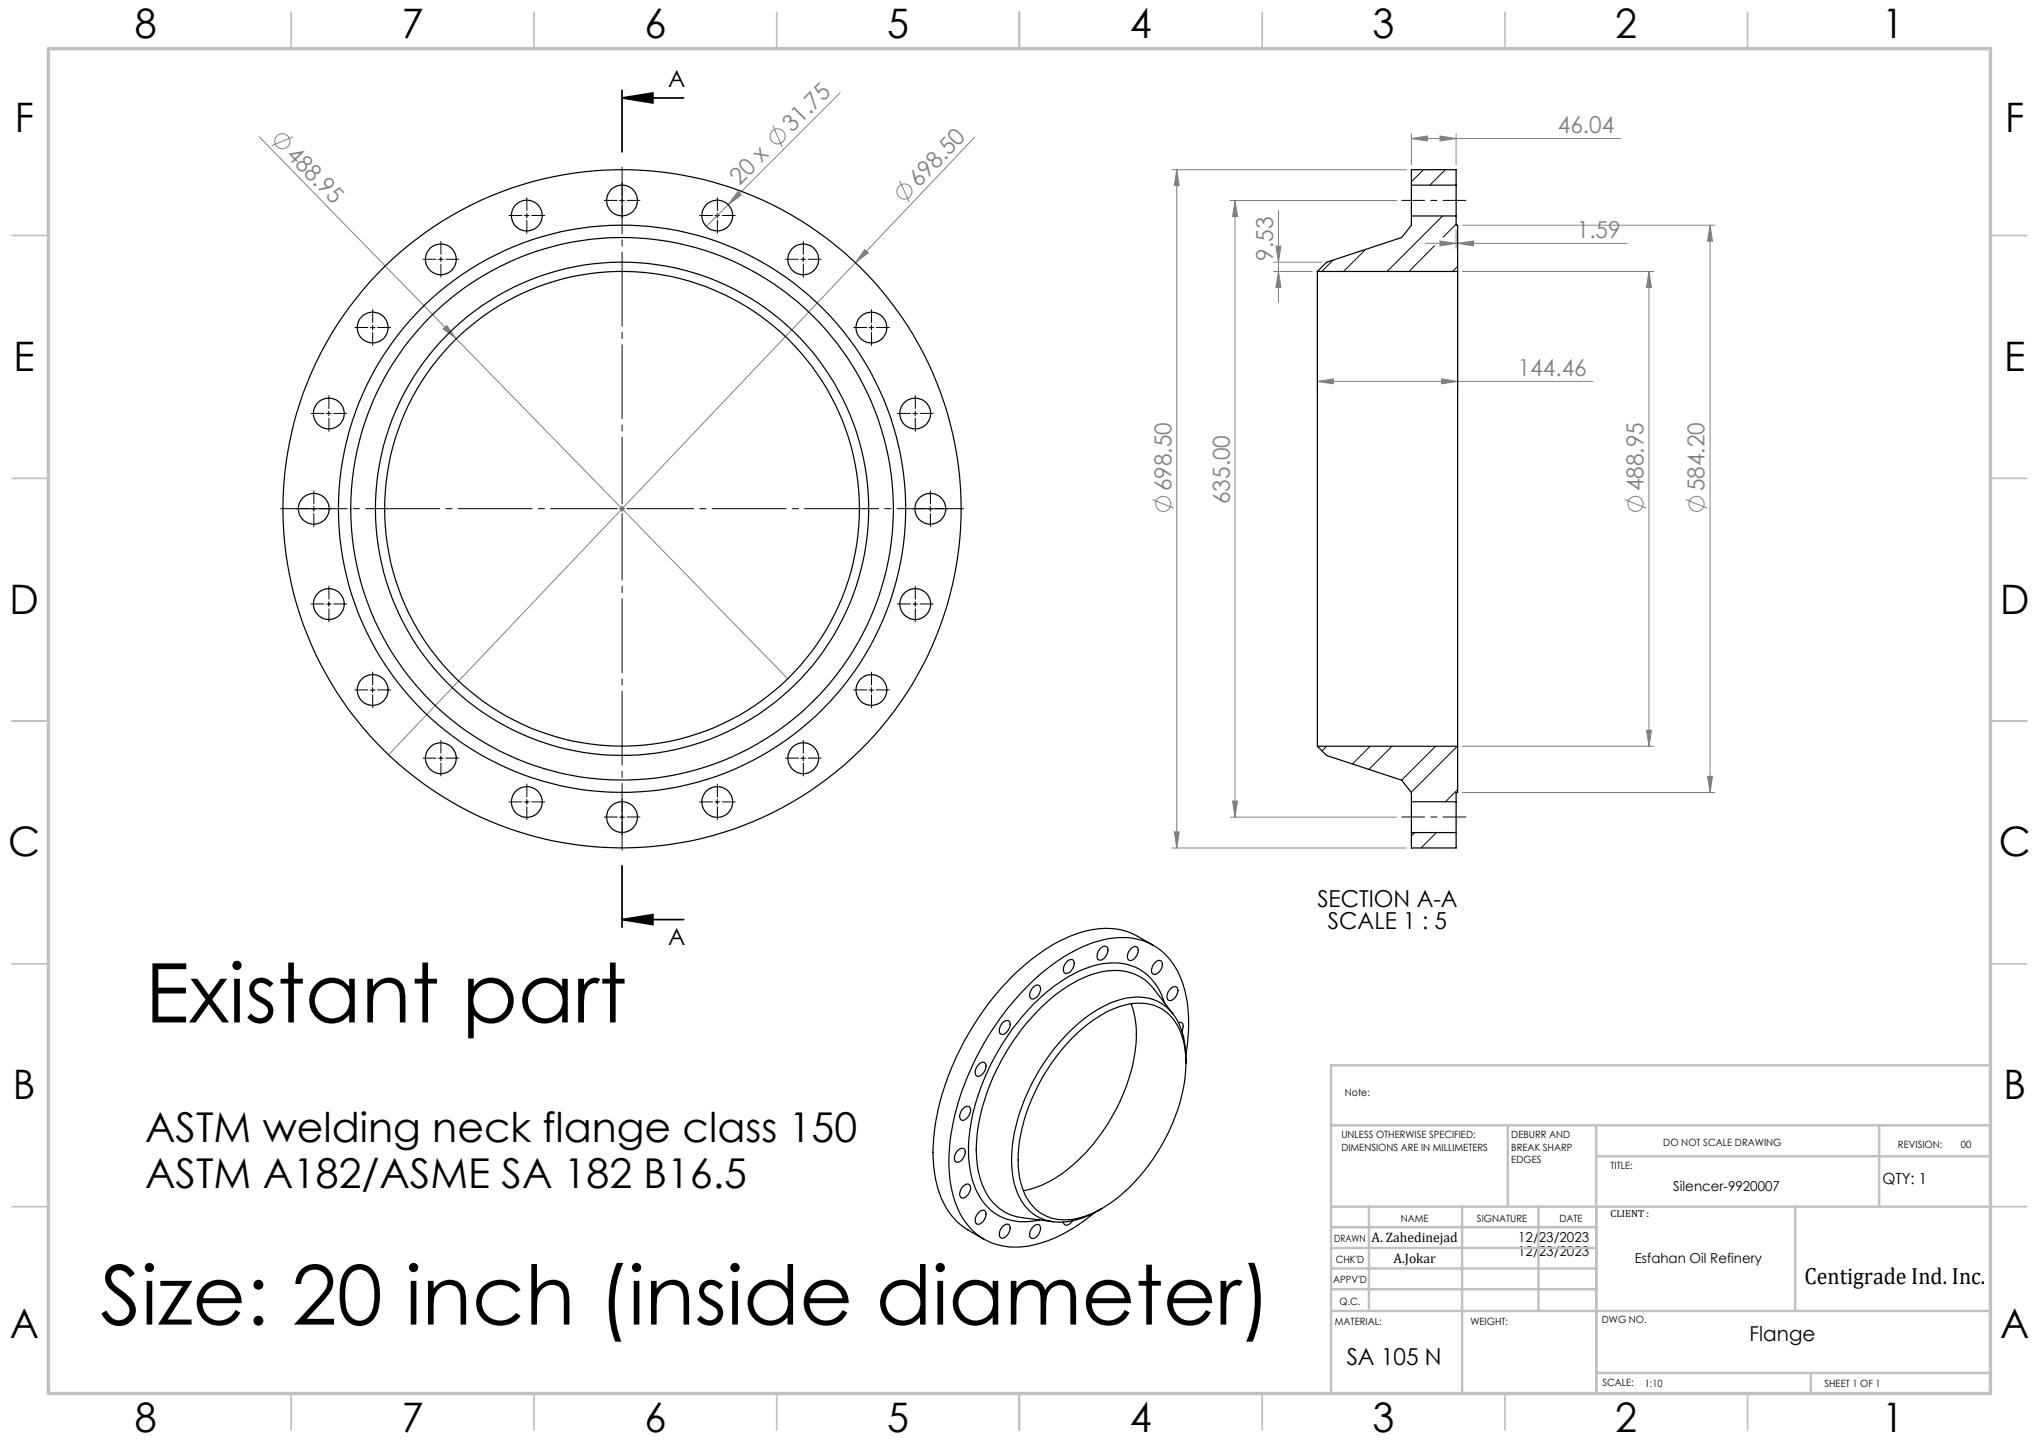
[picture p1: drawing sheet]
<svg xmlns="http://www.w3.org/2000/svg" width="420mm" height="297mm" viewBox="0 0 420 297" stroke-linecap="round" stroke-linejoin="round" font-family="sans-serif">
<g fill="none" stroke="#808080" stroke-width=".21">
<path d="M173.1 19.1l-23.1 23.1M53.4 28.1l40.6 41.7M60.4 28.2l-4.4 1.8M152 39.5l.7 .7-2.7 2zM159.2 25.9l1.9 4.4M185.3 37.3l2 4.3M200.8 28.3l-24.6 25.8M241.4 35h48.3M242.4 35l.5 3.2h-1zM242.4 35v139.7M290.7 28.5l3.3-.5v1zM290.7 27.5v6.4"/>
<path d="M290.7 28.5h43.1M296.6 28l3.3 .5-3.3 .5zM299.9 27.5v6.4M150 42.2l-4.5 4.4M176.2 54.1l-96.2 101.4M178.1 51.4l.8 .7-2.7 2zM253.4 41.3h34.3M254.4 41.3l.5 3.3h-1zM254.4 41.3v127M262.3 55.9h8M262.3 54h9.9M262.8 50.7h1l-.5 3.3z"/>
<path d="M263.3 55.9l.5 3.3h-1zM263.3 43.4v18.9M271.4 56.9v22.6M293.6 50.1h41.5M296.6 49.6l3.3 .5-3.3 .6zM299.9 47.4v3.7M300.2 50.1l3.3-.5v1.1zM300.2 56.9v22.6M301.2 55.9h39.5M301.2 46.4h52M339.7 55.9l.5 3.3h-1zM339.7 55.9v97.8"/>
<path d="M352.2 46.4l.5 3.3h-1zM352.2 46.4v116.8M91.3 67.8l.7-.7 2 2.7zM94 69.8l68.3 70M271.4 78.6l3.2-.6v1.1zM271.4 78.6h56.7M296.9 78l3.3 .6-3.3 .5zM237.4 102.9l4.4 1.8M334.7 102.9l4.4 1.8M347.2 102.9l4.5 1.8M301.2 153.7h39.5M339.2 150.4h1l-.5 3.3z"/>
<path d="M351.7 159.9h1l-.5 3.3zM241.4 174.7h48.3M241.9 171.3h1l-.5 3.4zM253.4 168.3h34.3M253.9 165h1l-.5 3.3zM301.2 163.2h52"/>
<circle cx="58.2" cy="29.1" r="1.56"/>
<circle cx="160.2" cy="28.1" r="1.56"/>
<circle cx="186.3" cy="39.5" r="1.56"/>
<circle cx="239.6" cy="103.8" r="1.56"/>
<circle cx="336.9" cy="103.8" r="1.55"/>
<circle cx="349.5" cy="103.8" r="1.55"/>
</g>
<path d="M128.1 18.6v12.7M128.1 20.2l6.4-1v2zM128.1 20.2h12.7M128.1 178.3v12.7M128.1 189.4l6.4-1v2zM128.1 189.4h12.7" fill="none" stroke="#000" stroke-width=".35"/>
<path d="M127.1 104.8h-69.3M128.1 103.8v-69.4M128.1 105.8v69.3M129.1 104.8h69.4" fill="none" stroke="#000" stroke-width=".21" stroke-dasharray="15.2 1.3 1.3 1.3" stroke-dashoffset="1.5"/>
<g fill="none" stroke="#000" stroke-width=".21" stroke-dasharray="15.2 1.3 1.3 1.3">
<path d="M89.8 53.4h-2.7M90.8 52.4v-2.7M90.8 54.4v2.7M91.8 53.4h2.7M107.5 44.4h-2.7M108.5 43.4v-2.7M108.5 45.4v2.7M109.5 44.4h2.7M127.1 41.3h-2.6M128.1 40.3v-2.7M128.1 42.3v2.6M129.1 41.3h2.7"/>
<path d="M146.8 44.4h-2.7M147.8 43.4v-2.7M147.8 45.4v2.7M148.8 44.4h2.6M164.5 53.4h-2.7M165.5 52.4v-2.7M165.5 54.4v2.7M166.5 53.4h2.6M75.8 67.4h-2.7M76.8 66.4v-2.6M76.8 68.4v2.7M77.8 67.4h2.6"/>
<path d="M178.5 67.4h-2.7M179.5 66.4v-2.6M179.5 68.4v2.7M180.5 67.4h2.7M66.8 85.2h-2.7M67.8 84.2v-2.7M67.8 86.2v2.6M68.8 85.2h2.6M187.5 85.2h-2.6M188.5 84.2v-2.7M188.5 86.2v2.6M189.5 85.2h2.7"/>
<path d="M63.6 104.8h-2.6M64.6 103.8v-2.7M64.6 105.8v2.6M65.6 104.8h2.7M190.6 104.8h-2.6M191.6 103.8v-2.7M191.6 105.8v2.6M192.6 104.8h2.7M66.8 124.4h-2.7M67.8 123.4v-2.7M67.8 125.4v2.7M68.8 124.4h2.6"/>
<path d="M187.5 124.4h-2.6M188.5 123.4v-2.7M188.5 125.4v2.7M189.5 124.4h2.7M75.8 142.1h-2.7M76.8 141.1v-2.7M76.8 143.1v2.7M77.8 142.1h2.6M89.8 156.1h-2.7M90.8 155.1v-2.6M90.8 157.1v2.7M91.8 156.1h2.7"/>
<path d="M164.5 156.1h-2.7M165.5 155.1v-2.6M165.5 157.1v2.7M166.5 156.1h2.6M178.5 142.1h-2.7M179.5 141.1v-2.7M179.5 143.1v2.7M180.5 142.1h2.7M107.5 165.2h-2.7M108.5 164.2v-2.7M108.5 166.2v2.6M109.5 165.2h2.7"/>
<path d="M127.1 168.3h-2.6M128.1 167.3v-2.7M128.1 169.3v2.6M129.1 168.3h2.7M146.8 165.2h-2.7M147.8 164.2v-2.7M147.8 166.2v2.6M148.8 165.2h2.6"/>
</g>
<path d="M288.7 41.3h13.2M301.9 168.3h-13.2" fill="none" stroke="#000" stroke-width=".21" stroke-dasharray="15.2 1.3 1.3 1.3" stroke-dashoffset="10.5"/>
<g fill="none" stroke="#000" stroke-width=".21">
<path d="M90.3 53.4h1M90.8 52.9v1M108 44.4h1M108.5 43.9v1M127.6 41.3h1M128.1 40.8v1M147.2 44.4h1M147.7 43.9v1M165 53.4h.9M165.5 52.9v1M76.3 67.5h1M76.8 67v1"/>
<path d="M179 67.5h1M179.5 67v1M67.2 85.2h1M67.7 84.7v1M188 85.2h1M188.5 84.7v1M64.1 104.8h1M64.6 104.3v1M127.6 104.8h1M128.1 104.3v1M191.1 104.8h1M191.6 104.3v1"/>
<path d="M67.2 124.4h1M67.7 123.9v1M188 124.4h1M188.5 123.9v1M76.3 142.1h1M76.8 141.6v1M90.3 156.2h1M90.8 155.7v1M165 156.2h.9M165.5 155.7v1M179 142.1h1M179.5 141.6v1"/>
<path d="M108 165.2h1M108.5 164.7v1M127.6 168.3h1M128.1 167.8v1M147.2 165.2h1M147.7 164.7v1"/>
</g>
<g fill="none" stroke="#c0c0c0" stroke-width=".35">
<path d="M60 2.5v7.5M110 2.5v7.5M160 2.5v7.5M210 2.5v7.5M260 2.5v7.5M310 2.5v7.5M360 2.5v7.5M2.5 48.5h7.5M410 48.5h7.5M2.5 98.5h7.5M410 98.5h7.5M2.5 148.5h7.5"/>
<path d="M410 148.5h7.5M2.5 198.5h7.5M410 198.5h7.5M2.5 248.5h7.5M410 248.5h7.5M60 287v7.5M110 287v7.5M160 287v7.5M210 287v7.5M260 287v7.5M310 287v7.5M360 287v7.5"/>
</g>
<g fill="none" stroke="#c0c0c0" stroke-width=".5">
<path d="M410 219.4h-135.8v67.4M274.2 231.8h135.8M310.6 231.8v16.7M328.8 231.8v55.2M328.8 238.2h81.2M387.1 231.8v16.7M274.2 248.5h135.8M274.2 257h54.6M274.2 252.8h54.6M282 248.5v21.5M301.2 248.5v38.3M316.9 248.5v21.5"/>
<path d="M369.8 248.5v21.5M274.2 265.5h54.6M274.2 261.3h54.6M274.2 270h135.8M328.8 282.8h81.2M373 282.8v4.2"/>
</g>
<path d="M10 10h400v277h-400z" fill="none" stroke="#c0c0c0" stroke-width=".7"/>
<path d="M128.1 20.2l6.4-1v2zM128.1 189.4l6.4-1v2z" fill="#000"/>
<g fill="#808080">
<path d="M91.3 67.8l.7-.7 2 2.7z"/>
<path d="M152 39.5l.7 .7-2.7 2z"/>
<path d="M178.1 51.4l.8 .7-2.7 2z"/>
<path d="M296.6 49.6l3.3 .5-3.3 .6zM300.2 50.1l3.3-.5v1.1z"/>
<path d="M271.4 78.6l3.2-.6v1.1zM296.9 78l3.3 .6-3.3 .5z"/>
<path d="M290.7 28.5l3.3-.5v1zM296.6 28l3.3 .5-3.3 .5z"/>
<path d="M242.4 35l.5 3.2h-1zM241.9 171.3h1l-.5 3.4z"/>
<path d="M339.7 55.9l.5 3.3h-1zM339.2 150.4h1l-.5 3.3zM254.4 41.3l.5 3.3h-1zM253.9 165h1l-.5 3.3zM262.8 50.7h1l-.5 3.3zM263.3 55.9l.5 3.3h-1z"/>
<path d="M352.2 46.4l.5 3.3h-1zM351.7 159.9h1l-.5 3.3z"/>
</g>
<g fill="none" stroke="#000" stroke-width=".25">
<path d="M290.7 38.1v6.4M290.7 38.1v-3.1h9.2v3.1M290.7 38.1h9.2M299.9 38.1v6.4M271.4 55.9v97.8M271.4 55.9h28.8M290.7 44.5v1.9l-2 2.5-15.4 5.1-1.9 1.9M290.7 44.5h9.2M299.9 44.5v1.9h.3v9.5M300.2 55.9v97.8M271.4 153.7h28.8M271.4 153.7l1.9 1.9 15.4 5.1 2 2.5v1.9"/>
<path d="M300.2 153.7v9.5h-.3v1.9M290.7 165.1v6.4M290.7 171.5v3.2h9.2v-3.2M290.7 165.1h9.2M290.7 171.5h9.2M299.9 165.1v6.4M219.9 197.9a.8 .8 0 0 1 1.1-.2 .8 .8 0 0 1 .2 1.1l-.1 .4a1.5 1.5 0 0 1-1.8 1.2 1.84 1.84 0 0 1 .6-2.5zM226.7 195.3a.85 .85 0 0 1 1.5 0 2.07 2.07 0 0 1-1.8 2.4 1.36 1.36 0 0 1 0-2zM233.1 195.3a.8 .8 0 0 1 1.1-.3 .8 .8 0 0 1 .2 1.1v.3a1.58 1.58 0 0 1-1.9 1.3 1.85 1.85 0 0 1 .6-2.4zM237.6 194.7l-3.2-1.8a15.2 15.2 0 0 0-13.2-.4 40.4 40.4 0 0 0-15.3 11.4 56.3 56.3 0 0 0-13.5 29.7 24.2 24.2 0 0 0 2.9 15.8 12.4 12.4 0 0 0 4.1 4l3.3 1.8M238.1 198.2a.8 .8 0 0 1 1.1-.3 .8 .8 0 0 1 .2 1.1l-.1 .2a1.7 1.7 0 0 1-1.8 1.4 1.84 1.84 0 0 1 .6-2.4zM201.6 219.2a.83 .83 0 0 1 1.1-.4 .83 .83 0 0 1 .4 1.2l-.1 .2a1.8 1.8 0 0 1-1.7 1.4 1.46 1.46 0 0 1 .1-2.2z"/>
<path d="M206.4 210.8a1 1 0 0 1 1.6-.3 2.03 2.03 0 0 1-1.7 2.5 1.48 1.48 0 0 1 .1-2.2zM212.8 203.4a.82 .82 0 0 1 1.1-.5 .82 .82 0 0 1 .4 1.2 1.66 1.66 0 0 1-1.9 1.6 1.67 1.67 0 0 1 .4-2.3zM220.9 213.7a22.1 22.1 0 0 1 12.8-7 9.1 9.1 0 0 1 10 7.4 27.6 27.6 0 0 1-2.1 17.1 37.5 37.5 0 0 1-14.9 17.9 13.3 13.3 0 0 1-10.3 1.7 9.7 9.7 0 0 1-6.3-7.6 29.1 29.1 0 0 1 3.1-18.3 40.3 40.3 0 0 1 7.7-11.2zM233 206.8a23 23 0 0 1-.2 14.4 38.5 38.5 0 0 1-15.7 21.6 17.3 17.3 0 0 1-6.3 2.4M239.9 206.6a10.8 10.8 0 0 0-13.6-8 29.5 29.5 0 0 0-14.7 9.6 47.4 47.4 0 0 0-12 26.1 19.7 19.7 0 0 0 2.6 12.9 10.4 10.4 0 0 0 10.7 4.3l1.2-.2M241.1 203.7a.83 .83 0 0 1 .7-.5 .83 .83 0 0 1 .8 .5 2.02 2.02 0 0 1-1.8 2.4 1.46 1.46 0 0 1 .1-2.3zM241.6 208.8l-3.9-5.1a10.5 10.5 0 0 0-11.5-3.4 29.2 29.2 0 0 0-14.3 9.9 43.8 43.8 0 0 0-10.8 25.8 16.5 16.5 0 0 0 3.5 11.7 9.4 9.4 0 0 0 5.9 3.1l6.4 .8M242.7 210.6a.76 .76 0 0 1 .9 .3 .76 .76 0 0 1 .1 .9l-.2 .6M244.3 217.2a28.3 28.3 0 0 0-1.5-16.7 12.6 12.6 0 0 0-13.8-7.3 30.6 30.6 0 0 0-15.4 8.1 57.4 57.4 0 0 0-17.8 33.3 26.4 26.4 0 0 0 2 15.5 12.7 12.7 0 0 0 14.3 6.5 30.8 30.8 0 0 0 13.4-6.8M244.3 219a15.5 15.5 0 0 0-2.9-10.4 9.4 9.4 0 0 0-10-2.9 26.3 26.3 0 0 0-13 8.8 39.4 39.4 0 0 0-10 24.4 14.1 14.1 0 0 0 3.8 10.7 10.3 10.3 0 0 0 10.6 1.3l2-.8 2.2-1.2M197.3 237a.84 .84 0 0 1 1.5-.1 2.03 2.03 0 0 1-1.8 2.5 1.36 1.36 0 0 1 0-2.1zM198.4 228.3a.83 .83 0 0 1 1.1-.4 .83 .83 0 0 1 .4 1.2l-.2 .4a1.38 1.38 0 0 1-1.8 1.1 1.94 1.94 0 0 1 .5-2.3z"/>
<path d="M198.5 244.2a.8 .8 0 0 1 1.2-.2 .8 .8 0 0 1 .2 1.1l-.1 .2a1.62 1.62 0 0 1-1.8 1.4 1.85 1.85 0 0 1 .5-2.5zM201.6 249.7a.79 .79 0 0 1 .8-.5 .79 .79 0 0 1 .7 .7 2.03 2.03 0 0 1-1.8 2.2 1.58 1.58 0 0 1 .3-2.4zM206.4 252.8a1 1 0 0 1 1.6-.4 2.03 2.03 0 0 1-1.7 2.6 1.48 1.48 0 0 1 .1-2.2zM212.8 252.7a.84 .84 0 0 1 1.5-.1 2.03 2.03 0 0 1-1.8 2.5 1.36 1.36 0 0 1 0-2.1zM220.9 251.5a1.12 1.12 0 0 1-1.8 .6l-.1-.4"/>
<circle cx="90.8" cy="53.4" r="3.2"/>
<circle cx="108.5" cy="44.4" r="3.2"/>
<circle cx="128.1" cy="41.3" r="3.2"/>
<circle cx="147.7" cy="44.4" r="3.2"/>
<circle cx="165.5" cy="53.4" r="3.2"/>
<circle cx="76.8" cy="67.5" r="3.2"/>
<circle cx="179.5" cy="67.5" r="3.2"/>
<circle cx="67.7" cy="85.2" r="3.2"/>
<circle cx="188.5" cy="85.2" r="3.2"/>
<circle cx="64.6" cy="104.8" r="3.2"/>
<circle cx="128.1" cy="104.8" r="50.8"/>
<circle cx="128.1" cy="104.8" r="55.9"/>
<circle cx="128.1" cy="104.8" r="58.4"/>
<circle cx="128.1" cy="104.8" r="48.9"/>
<circle cx="128.1" cy="104.8" r="69.8"/>
<circle cx="191.6" cy="104.8" r="3.2"/>
<circle cx="67.7" cy="124.4" r="3.2"/>
<circle cx="188.5" cy="124.4" r="3.2"/>
<circle cx="76.8" cy="142.1" r="3.2"/>
<circle cx="90.8" cy="156.2" r="3.2"/>
<circle cx="165.5" cy="156.2" r="3.2"/>
<circle cx="179.5" cy="142.1" r="3.2"/>
<circle cx="108.5" cy="165.2" r="3.2"/>
<circle cx="128.1" cy="168.3" r="3.2"/>
<circle cx="147.8" cy="165.2" r="3.2"/>
</g>
<g fill="none" stroke="#000" stroke-width=".21">
<path d="M293.2 35l-2.5 2.4M297.7 35l-3.2 3.1M274.6 53.5l-2.3 2.4M281.3 51.4l-4.5 4.5M295.5 50.6l-5.3 5.3M297.1 44.5l-11.4 11.4M299.9 46.2l-2.6 2.7M300.2 54.9l-1 1M273.3 153.7l-1 1M282.2 153.7l-3.6 3.6M286.7 153.7l-4.7 4.8M295.7 153.7l-7 7"/>
<path d="M300.2 153.7l-9.5 9.5M291.4 171.5l-.7 .7M295.9 171.5l-3.2 3.2M300.2 162.6l-2.5 2.5"/>
</g>
<g font-size="16.9">
<text x="29.9" y="210.6">Existant part</text>
<text x="20.6" y="272.8">Size: 20 inch (inside diameter)</text>
</g>
<g font-size="8.5">
<text x="29.9" y="235.2">ASTM welding neck flange class 150</text>
<text x="29.9" y="244.7">ASTM A182/ASME SA 182 B16.5</text>
</g>
<g font-size="8.4">
<text x="27.7" y="7.9">8</text>
<text x="82.7" y="7.9">7</text>
<text x="132.7" y="7.9">6</text>
<text x="182.7" y="7.9">5</text>
<text x="232.7" y="7.9">4</text>
<text x="282.7" y="7.9">3</text>
<text x="332.7" y="7.9">2</text>
<text x="387.7" y="7.9">1</text>
<text x="3" y="27.1">F</text>
<text x="413" y="27.1">F</text>
<text x="2.8" y="76.4">E</text>
<text x="412.8" y="76.4">E</text>
<text x="2" y="126.4">D</text>
<text x="412" y="126.4">D</text>
<text x="1.7" y="176.4">C</text>
<text x="411.7" y="176.4">C</text>
<text x="2.7" y="226.4">B</text>
<text x="412.7" y="226.4">B</text>
<text x="2" y="275.6">A</text>
<text x="412" y="275.6">A</text>
<text x="27.7" y="294.9">8</text>
<text x="82.7" y="294.9">7</text>
<text x="132.7" y="294.9">6</text>
<text x="182.7" y="294.9">5</text>
<text x="232.7" y="294.9">4</text>
<text x="282.7" y="294.9">3</text>
<text x="332.7" y="294.9">2</text>
<text x="387.7" y="294.9">1</text>
</g>
<g font-size="4.8">
<text x="137.6" y="17.9">A</text>
<text x="271.4" y="186.8">SECTION A-A</text>
<text x="273.5" y="191.3">SCALE 1 : 5</text>
<text x="137.6" y="194.7">A</text>
<text x="371.7" y="264.5">Centigrade Ind. Inc.</text>
<text x="277.4" y="281.1">SA 105 N</text>
</g>
<g font-size="4.8" fill="#808080">
<text x="163.2" y="27.4" transform="rotate(-45 163.2 27.4)">31.75</text>
<text x="320.9" y="27.4">46.04</text>
<text x="58.8" y="32.1" transform="rotate(46 58.8 32.1)">488.95</text>
<text x="152.4" y="38.2" transform="rotate(-45 152.4 38.2)">20 x</text>
<text x="189.3" y="38.7" transform="rotate(-46 189.3 38.7)">698.50</text>
<text x="262.3" y="53.7" transform="rotate(-90 262.3 53.7)">9.53</text>
<text x="324.8" y="49">1.59</text>
<text x="312.6" y="77.5">144.46</text>
<text x="241.3" y="101.2" transform="rotate(-90 241.3 101.2)">698.50</text>
<text x="338.6" y="101.2" transform="rotate(-90 338.6 101.2)">488.95</text>
<text x="351.1" y="101.2" transform="rotate(-90 351.1 101.2)">584.20</text>
<text x="253.3" y="103.8" transform="rotate(-90 253.3 103.8)">635.00</text>
</g>
<text font-size="4.2" x="360.4" y="276.1">Flange</text>
<text font-size="3.2" x="387.7" y="243.9">QTY: 1</text>
<g font-size="2.8">
<text x="344.7" y="245.3">Silencer-9920007</text>
<text x="282.5" y="255.9">A. Zahedinejad</text>
<text x="312.7" y="255.9">12/23/2023</text>
<text x="287" y="260.1">A.Jokar</text>
<text x="312.7" y="258.7">12/23/2023</text>
<text x="336.7" y="260.1">Esfahan Oil Refinery</text>
</g>
<g font-size="2.1">
<text x="277" y="225.8">Note:</text>
<text x="276.3" y="234.5">UNLESS OTHERWISE SPECIFIED:</text>
<text x="276.3" y="237">DIMENSIONS ARE IN MILLIMETERS</text>
<text x="311.3" y="234.5">DEBURR AND</text>
<text x="311.3" y="237">BREAK SHARP</text>
<text x="311.3" y="239.5">EDGES</text>
<text x="342.6" y="235.9">DO NOT SCALE DRAWING</text>
<text x="391" y="236.5">REVISION:</text>
<text x="403.9" y="236.5">00</text>
<text x="331.8" y="240.8">TITLE:</text>
<text x="288.5" y="251.7">NAME</text>
<text x="304.2" y="251.7">SIGNATURE</text>
<text x="321.2" y="251.7">DATE</text>
<text x="331.8" y="250.7">CLIENT :</text>
<text x="274.8" y="255.8">DRAWN</text>
<text x="275.1" y="260.1">CHK'D</text>
<text x="274.6" y="264.2">APPV'D</text>
<text x="275.9" y="268.7">Q.C.</text>
<text x="275" y="273">MATERIAL:</text>
<text x="302.9" y="273">WEIGHT:</text>
<text x="330" y="272.5">DWG NO.</text>
<text x="330.1" y="285.6">SCALE:</text>
<text x="338.8" y="285.6">1:10</text>
<text x="375.8" y="285.6">SHEET 1 OF 1</text>
</g>
</svg>
